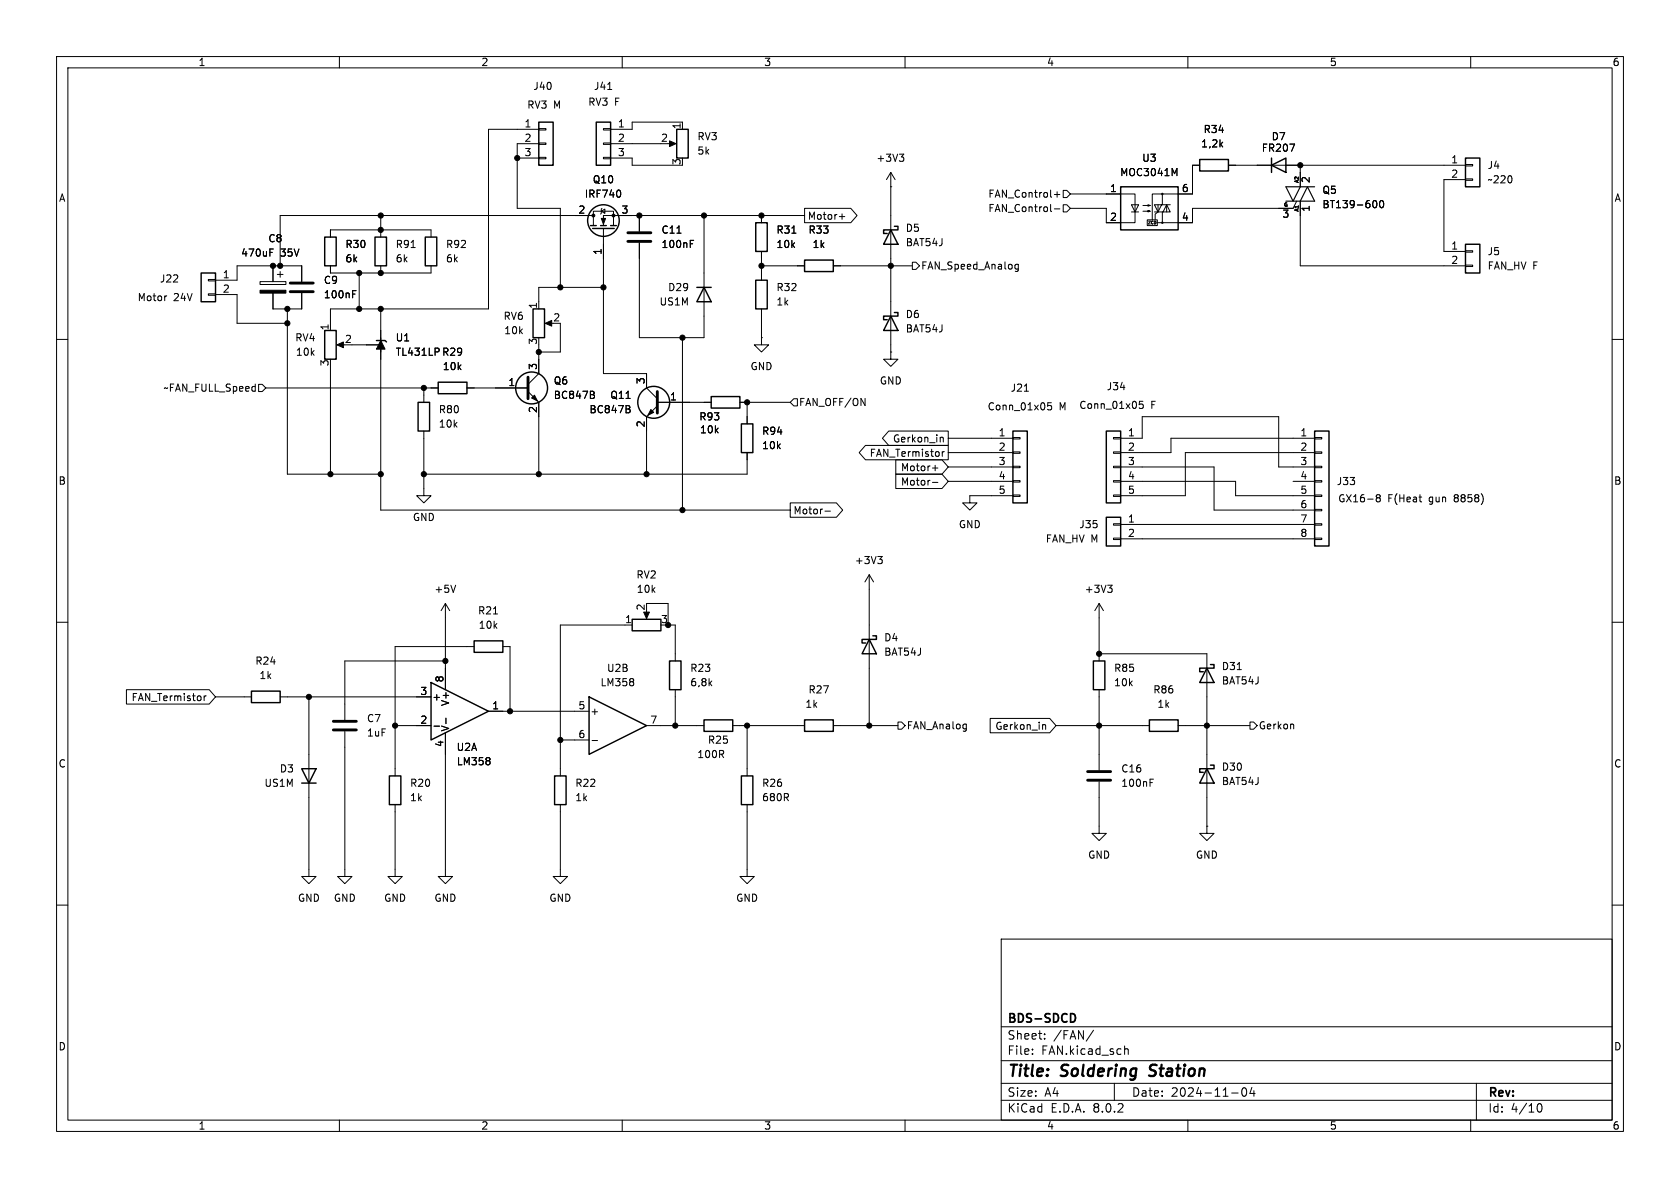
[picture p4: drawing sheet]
<svg xmlns="http://www.w3.org/2000/svg" width="297mm" height="210mm" viewBox="0 0 297 210" stroke-linecap="round" stroke-linejoin="round" font-family="sans-serif">
<g fill="none" stroke="#000" stroke-width=".18">
<path d="M10 10h277v190h-277zM12 12h273v186h-273zM60 10v2M107.4 15.8h.8M110 10v2M160 10v2M210 10v2M260 10v2M67.3 38.1v3.8M91.4 27.9h3.8M95.2 27.8h1.3v.3h-1.3zM95.2 25.3h1.3v.2h-1.3z"/>
<path d="M95.2 22.7h1.3v.3h-1.3zM95.2 25.4h-3.8v11.4h7.7v14M95.2 22.9h-8.8v31.7h-28v3.8M104.9 39.9v-2.6h3.6v2.6M104.9 38.1h-55.4v8.9M106.3 37.3l.6-.3v.7zM106.4 36.8l-.1 .2v.7l-.1 .1M106.7 27.8h1.2v.3h-1.2zM106.7 25.3h1.2v.2h-1.2zM106.7 22.7h1.2v.3h-1.2zM107.9 27.9h3.9v1.3h8.8M107.9 22.9h3.9v-1.3h8.8v1.3"/>
<path d="M107.9 25.4h8.9M109.6 33.7l.1 .4-.1 .6M113 38.1v2.8M118.1 25.4h1M124.5 38.1v21.6h-11.5v-16.8M134.6 38.1v1.3M142.2 38.1h-35.5v1.8M142.2 36.8h8.2l1.1 1.3-1.1 1.3h-8.2zM148.4 38.3h.9M148.9 37.8v1M157.5 33h.1M157.5 30.5v31.7"/>
<path d="M157.5 30.5l-.8 1.3M157.5 30.5l.7 1.3M159 27.2h.8l-.4 .5M159.5 27.7l.3 .3v.3l-.3 .2M186.4 34.4h1M186.4 36.9h1M186.9 33.9v1M188 33.7h.6l.6 .6-.6 .6h-.6zM188 36.2h.6l.6 .6-.6 .7h-.6zM189.2 34.3h11.5v5.1h-5.1v-2.6h-6.4M200 36.2h1.3l-.6 1.3zM200 37.5h1.3"/>
<path d="M202.1 37.3h1.2l-.4 .2v-.3l.4 .1M202.1 36.3h1.2l-.4 .1v-.2l.4 .1M202.8 38.9h1.8v1h-1.8zM204.1 37.5h2.8l-.7-1.3-.6 1.3M204.6 39.4h.9M204.7 36.2v1.3l-.5 .3v1.1M205.4 36.2l-.7 1.3-.6-1.3h2.8M205.5 34.3h-1.8v4.6M206.2 36.2v1.3M207.6 30.7l.5-.9v1.3M212.1 29.2h-1.3v5.1h-5.3v1.9M217.2 29.2h41.9"/>
<path d="M228 25.5h.9l-.6 1.2M229.2 35.6l-.6 1.2h-17.8v2.6h-5.3v-1.9M229.9 35.6v11.4h29.2M229.9 29.2v3.8M243 35.5a.68 .68 0 0 1 .4 .6 .68 .68 0 0 1-.4 .6M244 35.6l.2-.1a.68 .68 0 0 1 .4 .6 .68 .68 0 0 1-.4 .6l-.2-.1-.1-.4zM259.1 31.6h1.2v.3h-1.2zM259.1 29.1h1.2v.2h-1.2zM259.1 31.8h-3.8v12.7h3.8M10 60h2M29.4 52.3h.1M36.8 51.9h1.3v.3h-1.3z"/>
<path d="M36.8 49.4h1.3v.3h-1.3zM38.1 49.5h3.8v-2.5h11.4v2.8M38.1 52.1h3.8v5.1h8.9M46 49.8h4.5v.5h-4.5zM47.7 44.6h.4M47.7 44h.6M48.3 51.8v2.8h5v-2.8M48.3 47v2.8M49 48.5h1M49.5 48v1M50.8 54.6v29.2h16.5M58.4 41.9v-1.3h17.8v1.3"/>
<path d="M58.4 47v1.3h17.8v-1.3M62.3 52h.5M62.3 51.4h.6M63.5 48.3v6.3M67.3 59.7v2.5M67.3 54.6v35.6h72.4M67.3 47v1.3M72.7 43.8h.7M96.8 57.2h1M99.1 57.2v5h-3.9M106.7 40.4v25.6h7.6v2.6l1.9 1.9M106.7 50.8h-11.5v3.8"/>
<path d="M119.7 41.2h.7M120.6 59.7v30.5M122 43.1h.5M122 42.5h.6M134.6 59.7v1.3h1.3l-1.3 1.2-1.3-1.2h1.3M134.6 59.7h.1M134.6 47h7.6M134.6 44.5v5M134.6 54.6v5.1M140 41.2h.7M147.3 47h14M161.3 46.4h.6l.7 .6-.7 .6h-.6z"/>
<path d="M180 46.7v1.1l-.2 .2-.3-.1M180 46.8l-.3-.1-.3 .3 .1 .5h.5M259.1 46.9h1.2v.2h-1.2zM259.1 44.3h1.2v.3h-1.2zM285 60h2M45.7 67.9h.7l.6 .7-.6 .6h-.7zM47 68.6h30.5M58.4 64.8v19M59.9 61h1.1M62.2 61h5.1M74.9 76.2v11.4h1.3l-1.3 1.3-1.2-1.3h1.2M74.9 68.6v2.5"/>
<path d="M82.5 68.6h10.8M93.3 69.2l1.9 1.9v12.7M95.2 61v5l-1.9 1.9M104.8 69.8l.3 .2-.1 .3-.1 .1M104.9 69.2l.1 .2-.1 .3M111.1 72.3l.3 .2-.1 .3-.1 .2M111.2 71.8l.1 .1-.1 .3M116.2 71.8l-1.9 1.9v10.1M116.2 71.1h9.5M130.8 71.1h8.9M132.1 71.1v3.8M140.3 70.5h.7v1.3h-.7l-.6-.7z"/>
<path d="M152.2 70.4l.7 1.3v-1.3M153 78.7h14.6v2.6h-14.6l-1.1-1.3zM157.1 76.2h10.5v2.5h-10.5l-1.1-1.2zM157.5 62.2v1.3h1.2l-1.2 1.3-1.3-1.3h1.3M157.5 62.2h.1M166.4 77.3l.4 .2v.6M166.6 79.8v.9M166.9 79.8l-.3 .3M167.6 77.5h11.5M179.1 79.9h1.2v.2h-1.2zM179.1 77.3h1.2v.3h-1.2zM181.1 69.2h.7"/>
<path d="M185.9 71.2h-.6l-.1 .6 .2-.1h.4l.1 .2v.4l-.2 .2-.5-.2M196.8 79.9h1.3v.2h-1.3zM196.8 77.3h1.3v.3h-1.3zM198.1 77.5h3.8v-3.8h24.2v8.9h6.3M202.1 70.9h-.6l-.1 .6 .2-.1 .4 .1 .1 .2v.4l-.2 .1-.5-.1M232.4 79.9h1.3v.2h-1.3zM232.4 77.3h1.3v.3h-1.3zM232.4 77.5h-25.4v2.5h-8.9M132.1 80v3.8h-57.2M139.7 88.9h8.2l1.1 1.3-1.1 1.2h-8.2zM145.8 90.4h1M155.2 98.4h.8l-.5 .5"/>
<path d="M155.7 98.9l.3 .2v.3l-.3 .2M158.4 81.3h8.1l1.1 1.3-1.1 1.2h-8.1zM158.4 83.8h8.1l1.1 1.3-1.1 1.3h-8.1zM164.8 82.7h1M164.8 85.3h1M165.3 82.3v.9M167.6 80h11.5M167.6 82.6h11.5M167.6 85.1h11.5M179.1 87.5h1.2v.3h-1.2zM179.1 85h1.2v.2h-1.2zM179.1 82.4h1.2v.3h-1.2z"/>
<path d="M179.1 87.6h-7.7v1.3h1.3l-1.3 1.3-1.2-1.3h1.2M196.8 95.1h1.3v.3h-1.3zM196.8 92.6h1.3v.2h-1.3zM196.8 87.5h1.3v.3h-1.3zM196.8 85h1.3v.2h-1.3zM196.8 82.4h1.3v.3h-1.3zM198.1 82.6h16.5v7.6h17.8M198.1 85.1h20.3v2.5h14M198.1 92.7h34.3M198.1 95.3h34.3M228.6 85.1h3.8M232.4 95.1h1.3v.3h-1.3z"/>
<path d="M232.4 92.6h1.3v.2h-1.3zM232.4 90h1.3v.3h-1.3zM232.4 87.5h1.3v.3h-1.3zM232.4 85h1.3v.2h-1.3zM232.4 82.4h1.3v.3h-1.3zM232.4 80h-22.9v7.6h-11.4M243.5 88l-.2-.3 .2-.3h.3l.2 .3-.2 .3M243.5 88l-.2 .2 .1 .4 .1 .1h.4l.1-.2v-.3l-.2-.2M243.5 88h.3M250.9 87.9h.4M251.2 88.7h.1M10 110h2"/>
<path d="M78.7 106.7v15.2M78.7 116.8h-17.7v10.5M78.7 106.7l-.7 1.3M78.7 106.7l.8 1.3M80.6 103.4l-.5 1.3M83.8 114.3h-14v22.9M87.2 108.5h.8M88.9 114.3h1.3v11.4M111.8 110.5h-12.7v26.7M114.3 108v1M114.3 106.7h3.8v3.8h1.3v6.3M153.7 101.6l-.8 1.3"/>
<path d="M153.7 101.6v26.7M153.7 101.6l.7 1.3M194.3 115.6h19.1v30.5M194.3 106.7v10.1M194.3 106.7l-.8 1.3M194.3 106.7l.8 1.3M195.8 103.4h.8l-.4 .5M196.4 103.9l.2 .3v.3l-.2 .2M218.7 118.4h.8M285 110h2M22.3 121.9h14.7l1.1 1.3-1.1 1.3h-14.7zM36.1 123v.9"/>
<path d="M36.5 123l-.4 .3M38.1 123.2h6.3M49.5 123.2h26.7M54.6 123.2v31.7h1.3l-1.3 1.3-1.3-1.3h1.3M61 129.3v25.6h1.2l-1.2 1.3-1.3-1.3h1.3M69.8 128.3h6.4M76.7 128.4h1M78.7 129.5v25.4h1.3l-1.3 1.3-1.2-1.3h1.2M78.8 127v.9M86.4 125.7h17.7M86.6 134.1v.3M86.6 134.6v.5"/>
<path d="M99.1 130.8h5M104.7 130.9h.9M112 120.1v.3M112 120.6v.5M114.3 128.3h10.2M119.4 121.9v6.4M129.5 128.3h12.7M132.1 128.3v8.9M147.3 128.3h11.4M158.7 127.6h.7l.6 .7-.6 .6h-.7zM170.7 128l.1 .1M170.8 128v1l-.1 .2"/>
<path d="M170.8 128.8h-.1M175.1 127h10.5l1.1 1.3-1.1 1.2h-10.5zM184.5 128.1l.4 .2v.6M186.7 128.3h16.5M194.3 138.2v9.1h1.3l-1.3 1.3-1.3-1.3h1.3M194.3 121.9v14.2M203.3 138.3h.4M203.3 137.7h.6M208.3 128.3h12.7M221 127.6h.6l.6 .7-.6 .6h-.6zM10 160h2M69.8 142.2v12.7h1.3l-1.3 1.3-1.2-1.3h1.2"/>
<path d="M99.1 142.2v12.7h1.2l-1.2 1.3-1.3-1.3h1.3M132.1 142.2v12.7h1.2l-1.2 1.3-1.3-1.3h1.3M213.4 146.1v1.2h1.2l-1.2 1.3-1.3-1.3h1.3M213.4 146.1h.1M285 160h2M177 166h108v32h-108zM60 198v2M110 198v2M160 198v2M177 194.5h108M177 191.5h108M177 187.5h108"/>
<path d="M177 181.5h108M182.5 186.3v.1M182.5 185.5v.1M184.7 183.6v.1M184.7 182.8v.1M193.3 182.1l-1.3 2M197 191.5v3M198.8 184.9v1.5M198.8 185.5l.2-.1 .4 .1 .1 .9M210 198v2M217.7 193.2h1.2M219.7 192.4l.2-.1a.81 .81 0 0 1 .6 .6 .81 .81 0 0 1-.3 .8l-.2 .1a.81 .81 0 0 1-.3-1.4z"/>
<path d="M221.3 192.2l-.3 1.1h.9M221.7 192.8v1M260 198v2M261 191.5v6.5M271.7 195.7l.2-.5 .2-.1a.8 .8 0 0 1 .5 .7 .8 .8 0 0 1-.5 .8l-.2-.1-.2-.5"/>
<circle cx="205.5" cy="34.3" r=".13"/>
<circle cx="205.5" cy="39.4" r=".13"/>
</g>
<path d="M203.1 190.1l.3 .1M203.4 188.4l-.1 .2 .1 .4" fill="none" stroke="#000" stroke-width=".4"/>
<path d="M189.6 179.2a.81 .81 0 0 1 .5 .7 .81 .81 0 0 1-.5 .8" fill="none" stroke="#000" stroke-width=".3"/>
<g fill="none" stroke="#000" stroke-width=".25">
<path d="M95.2 21.6h2.6v7.6h-2.6zM104.4 39.9h1M105.4 21.6h2.5v7.6h-2.5zM106.2 39.9h1M107.9 39.9h1.1M119.6 22.9h2.1v5h-2.1zM133.6 39.4h2v5.1h-2zM198.1 33h10.2v7.6h-10.2zM212.1 28.2h5.1v2h-5.1zM224.8 29.2l2.5-1.3v2.6zM224.8 27.9v2.6M259.1 27.9h2.5v5.1h-2.5z"/>
<path d="M35.6 48.3h2.5v5h-2.5zM57.4 41.9h2v5.1h-2zM57.4 58.4h2v5.1h-2zM66.3 41.9h2v5.1h-2zM75.2 41.9h2v5.1h-2zM94.2 54.6h2.1v5.1h-2.1zM104.8 40.4h3.8M123.2 50.8h2.5M124.5 50.8l1.2 2.5h-2.5zM133.6 49.5h2v5.1h-2zM142.2 46h5.1v2h-5.1zM157.5 40.6l1.2 2.6h-2.5z"/>
<path d="M157.5 55.9l1.2 2.5h-2.5zM158.1 40h.6v.6h-2.5v.7h.6M158.1 55.2h.6v.7h-2.5v.6h.6M259.1 43.2h2.5v5.1h-2.5zM66.5 60.2h1.6l.2 .3M73.9 71.1h2v5.1h-2zM77.5 67.6h5v2h-5zM125.7 70.1h5.1v2h-5.1zM131.1 74.9h2v5.1h-2zM179.1 76.2h2.5v12.7h-2.5zM195.6 76.2h2.5v12.7h-2.5zM232.4 76.2h2.5v20.3h-2.5z"/>
<path d="M195.6 91.4h2.5v5.1h-2.5zM83.8 113.3h5.1v2h-5.1zM111.8 109.5h5v2h-5zM118.4 116.8h2v5.1h-2zM153.7 113l1.2 2.6h-2.5zM154.3 112.4h.6v.6h-2.5v.7h.6M193.3 116.8h2v5.1h-2zM213.4 118.1l1.2 2.6h-2.5zM214 117.5h.6v.6h-2.5v.6h.6M44.4 122.2h5.1v2h-5.1zM53.3 135.9h2.6l-1.3 2.5zM53.3 138.4h2.6"/>
<path d="M68.8 137.2h2.1v5h-2.1zM76.2 120.7l10.2 5-10.2 5.1zM98 137.2h2.1v5h-2.1zM104.1 123.2l10.2 5.1-10.2 5.1zM124.5 127.3h5v2h-5zM131.1 137.2h2v5h-2zM142.2 127.3h5.1v2h-5.1zM203.2 127.3h5.1v2h-5.1zM213.4 135.9l1.2 2.5h-2.5zM214 135.3h.6v.6h-2.5v.6h.6"/>
<circle cx="106.7" cy="39" r="2.79"/>
<circle cx="94" cy="68.6" r="2.82"/>
<circle cx="115.6" cy="71.1" r="2.82"/>
</g>
<g fill="#000" stroke="#000" stroke-width=".18">
<path d="M106.3 38.6h.8l-.4 1zM118.4 24.9l1.1 .5-1.1 .5zM46 51.3h4.5v.5h-4.5zM96.4 57.2l1.1-.6v1.1zM59.6 61l1.1-.5v1zM67.3 60.2l.8 1.5h-1.6zM94 70.4l.5-.5 .5 1zM115.1 72.4l.5 .5-1 .5zM113.8 108.2h1l-.5 1.1z"/>
<circle cx="67.3" cy="38.1" r=".46"/>
<circle cx="91.4" cy="27.9" r=".46"/>
<circle cx="104.9" cy="38.1" r=".25"/>
<circle cx="108.5" cy="38.1" r=".25"/>
<circle cx="113" cy="38.1" r=".46"/>
<circle cx="124.5" cy="38.1" r=".46"/>
<circle cx="134.6" cy="38.1" r=".46"/>
<circle cx="229.9" cy="29.2" r=".46"/>
<circle cx="48.3" cy="47" r=".46"/>
<circle cx="49.5" cy="47" r=".46"/>
<circle cx="50.8" cy="54.6" r=".46"/>
<circle cx="50.8" cy="57.2" r=".46"/>
<circle cx="63.5" cy="54.6" r=".46"/>
<circle cx="63.5" cy="48.3" r=".46"/>
<circle cx="67.3" cy="40.6" r=".46"/>
<circle cx="67.3" cy="54.6" r=".46"/>
<circle cx="67.3" cy="48.3" r=".46"/>
<circle cx="99.1" cy="50.8" r=".46"/>
<circle cx="106.7" cy="50.8" r=".46"/>
<circle cx="120.6" cy="59.7" r=".46"/>
<circle cx="134.6" cy="47" r=".46"/>
<circle cx="157.5" cy="47" r=".46"/>
<circle cx="74.9" cy="68.6" r=".46"/>
<circle cx="95.2" cy="62.2" r=".46"/>
<circle cx="132.1" cy="71.1" r=".46"/>
<circle cx="58.4" cy="83.8" r=".46"/>
<circle cx="67.3" cy="83.8" r=".46"/>
<circle cx="74.9" cy="83.8" r=".46"/>
<circle cx="95.2" cy="83.8" r=".46"/>
<circle cx="114.3" cy="83.8" r=".46"/>
<circle cx="120.6" cy="90.2" r=".46"/>
<circle cx="78.7" cy="116.8" r=".46"/>
<circle cx="118.1" cy="110.5" r=".46"/>
<circle cx="194.3" cy="115.6" r=".46"/>
<circle cx="54.6" cy="123.2" r=".46"/>
<circle cx="69.8" cy="128.3" r=".46"/>
<circle cx="90.2" cy="125.7" r=".46"/>
<circle cx="99.1" cy="130.8" r=".46"/>
<circle cx="119.4" cy="128.3" r=".46"/>
<circle cx="132.1" cy="128.3" r=".46"/>
<circle cx="153.7" cy="128.3" r=".46"/>
<circle cx="194.3" cy="128.3" r=".46"/>
<circle cx="213.4" cy="128.3" r=".46"/>
</g>
<path d="M51.3 51.6h4.1M51.3 50h4.1M111 42.7h4.1M111 41.1h4.1M93.3 66.7v3.8M116.2 69.2v3.8M58.9 129h4.1M58.9 127.5h4.1M192.3 137.9h4M192.3 136.4h4" fill="none" stroke="#000" stroke-width=".51"/>
<path d="M227.3 35.6h5.1l-1.3-2.6-1.2 2.6M229.9 33l-1.3 2.6-1.3-2.6h5.1" fill="none" stroke="#000" stroke-width=".2"/>
<g font-size="2.8">
<text x="178" y="190.9">Title:</text>
<text x="187.7" y="190.9">Soldering</text>
<text x="204.1" y="190.9">Station</text>
</g>
<g font-size="2.1">
<text x="178" y="184">Sheet:</text>
<text x="178" y="181.2">BDS-SDCD</text>
<text x="186.2" y="184">/FAN/</text>
<text x="178" y="186.7">File:</text>
<text x="184.1" y="186.7">FAN.kicad_sch</text>
<text x="178" y="196.9">KiCad</text>
<text x="178" y="194.1">Size:</text>
<text x="184.7" y="194.1">A4</text>
<text x="185.7" y="196.9">E.D.A.</text>
<text x="193.3" y="196.9">8.0.2</text>
<text x="200" y="194.1">Date:</text>
<text x="207" y="194.1">2024-11-04</text>
<text x="263" y="194.3">Rev:</text>
<text x="263" y="196.9">Id:</text>
<text x="267.1" y="196.9">4/10</text>
</g>
<g font-size="1.8">
<text x="35" y="11.9">1</text>
<text x="85" y="11.9">2</text>
<text x="135" y="11.9">3</text>
<text x="185" y="11.9">4</text>
<text x="235" y="11.9">5</text>
<text x="285" y="11.9">6</text>
<text x="94.2" y="16.1">J40</text>
<text x="104.9" y="16.1">J41</text>
<text x="92.6" y="22.6">1</text>
<text x="93.1" y="19.4">RV3</text>
<text x="97.9" y="19.4">M</text>
<text x="103.9" y="18.9">RV3</text>
<text x="108.6" y="18.9">F</text>
<text x="109.1" y="22.6">1</text>
<text x="120.4" y="22.9" transform="rotate(-90 120.4 22.9)">1</text>
<text x="212.7" y="23.7">R34</text>
<text x="92.6" y="25.1">2</text>
<text x="92.6" y="27.7">3</text>
<text x="109.1" y="25.1">2</text>
<text x="109.1" y="27.7">3</text>
<text x="116.8" y="25.1">2</text>
<text x="120.4" y="29.3" transform="rotate(-90 120.4 29.3)">3</text>
<text x="123.2" y="25">RV3</text>
<text x="123.2" y="27.5">5k</text>
<text x="154.8" y="28.8">+3V3</text>
<text x="201.8" y="28.8">U3</text>
<text x="212.2" y="26.3">1,2k</text>
<text x="223" y="27">FR207</text>
<text x="224.7" y="25">D7</text>
<text x="256.5" y="29">1</text>
<text x="10.3" y="35.9">A</text>
<text x="103.3" y="35.2">IRF740</text>
<text x="104.7" y="32.6">Q10</text>
<text x="174.6" y="35.2">FAN_Control+</text>
<text x="196.1" y="34">1</text>
<text x="197.9" y="31.3">MOC3041M</text>
<text x="208.8" y="34">6</text>
<text x="231.9" y="32.5" transform="rotate(-90 231.9 32.5)">2</text>
<text x="233.7" y="34.5">Q5</text>
<text x="256.5" y="31.5">2</text>
<text x="262.9" y="30.1">J4</text>
<text x="262.9" y="32.6">~220</text>
<text x="285.3" y="35.9">A</text>
<text x="102.2" y="37.8">2</text>
<text x="109.8" y="37.8">3</text>
<text x="116.8" y="41.5">C11</text>
<text x="137.2" y="41.5">R31</text>
<text x="142.7" y="39.1">Motor+</text>
<text x="142.8" y="41.5">R33</text>
<text x="160" y="41.2">D5</text>
<text x="174.6" y="37.7">FAN_Control-</text>
<text x="196.1" y="39.1">2</text>
<text x="208.8" y="39.1">4</text>
<text x="226.6" y="38.8">3</text>
<text x="231.9" y="37.5" transform="rotate(-90 231.9 37.5)">1</text>
<text x="233.7" y="37">BT139-600</text>
<text x="42.5" y="45.6">470uF</text>
<text x="47.3" y="43">C8</text>
<text x="49.6" y="45.6">35V</text>
<text x="61" y="44">R30</text>
<text x="61" y="46.6">6k</text>
<text x="69.9" y="44">R91</text>
<text x="69.9" y="46.6">6k</text>
<text x="78.7" y="44">R92</text>
<text x="78.7" y="46.6">6k</text>
<text x="106.4" y="45.2" transform="rotate(-90 106.4 45.2)">1</text>
<text x="116.8" y="44">100nF</text>
<text x="137.2" y="44">10k</text>
<text x="143.6" y="44">1k</text>
<text x="160" y="43.7">BAT54J</text>
<text x="162.8" y="47.9">FAN_Speed_Analog</text>
<text x="256.5" y="44.2">1</text>
<text x="256.5" y="46.7">2</text>
<text x="262.9" y="45.3">J5</text>
<text x="262.9" y="47.9">FAN_HV F</text>
<text x="24.2" y="53.4">Motor</text>
<text x="28.2" y="50.1">J22</text>
<text x="30.7" y="53.4">24V</text>
<text x="39.3" y="49.3">1</text>
<text x="39.3" y="51.8">2</text>
<text x="57.2" y="50.4">C9</text>
<text x="57.2" y="52.9">100nF</text>
<text x="118" y="51.7">D29</text>
<text x="137.2" y="51.7">R32</text>
<text x="58.2" y="58.5" transform="rotate(-90 58.2 58.5)">1</text>
<text x="88.9" y="56.7">RV6</text>
<text x="89.1" y="59.3">10k</text>
<text x="95" y="54.7" transform="rotate(-90 95 54.7)">1</text>
<text x="97.7" y="56.9">2</text>
<text x="116.5" y="54.2">US1M</text>
<text x="137.2" y="54.2">1k</text>
<text x="160" y="56.4">D6</text>
<text x="160" y="59">BAT54J</text>
<text x="52.1" y="60.6">RV4</text>
<text x="52.2" y="63.1">10k</text>
<text x="58.2" y="64.8" transform="rotate(-90 58.2 64.8)">3</text>
<text x="60.9" y="60.7">2</text>
<text x="69.9" y="63.1">TL431LP R29</text>
<text x="69.9" y="60.6">U1</text>
<text x="78.2" y="65.6">10k</text>
<text x="95" y="65.5" transform="rotate(-90 95 65.5)">3</text>
<text x="95" y="61" transform="rotate(-90 95 61)">3</text>
<text x="132.6" y="65.6">GND</text>
<text x="28.8" y="69.4">~FAN_FULL_Speed</text>
<text x="89.8" y="68.3">1</text>
<text x="97.8" y="70.7">BC847B</text>
<text x="97.8" y="68.2">Q6</text>
<text x="107.8" y="70.7">Q11</text>
<text x="114" y="68" transform="rotate(-90 114 68)">3</text>
<text x="118.4" y="70.9">1</text>
<text x="141.2" y="72">FAN_OFF/ON</text>
<text x="155.4" y="68.2">GND</text>
<text x="178.6" y="69.4">J21</text>
<text x="195.6" y="69.2">J34</text>
<text x="77.5" y="75.8">10k</text>
<text x="77.5" y="73.3">R80</text>
<text x="95" y="73.1" transform="rotate(-90 95 73.1)">2</text>
<text x="104.1" y="73.3">BC847B</text>
<text x="114" y="75.6" transform="rotate(-90 114 75.6)">2</text>
<text x="123.5" y="74.5">R93</text>
<text x="123.7" y="76.8">10k</text>
<text x="134.6" y="77.1">R94</text>
<text x="174.5" y="72.7">Conn_01x05</text>
<text x="176.5" y="77.2">1</text>
<text x="187.2" y="72.7">M</text>
<text x="190.7" y="72.5">Conn_01x05</text>
<text x="199.3" y="77.2">1</text>
<text x="203.4" y="72.5">F</text>
<text x="229.8" y="77.2">1</text>
<text x="134.6" y="79.6">10k</text>
<text x="153.7" y="81">FAN_Termistor</text>
<text x="157.8" y="78.4">Gerkon_in</text>
<text x="159.2" y="83.5">Motor+</text>
<text x="176.5" y="79.8">2</text>
<text x="176.5" y="82.3">3</text>
<text x="199.3" y="79.8">2</text>
<text x="199.3" y="82.3">3</text>
<text x="229.8" y="79.8">2</text>
<text x="229.8" y="82.3">3</text>
<text x="10.3" y="85.9">B</text>
<text x="159.2" y="86">Motor-</text>
<text x="176.5" y="84.8">4</text>
<text x="176.5" y="87.4">5</text>
<text x="199.3" y="84.8">4</text>
<text x="199.3" y="87.4">5</text>
<text x="229.8" y="84.8">4</text>
<text x="229.8" y="87.4">5</text>
<text x="229.8" y="89.9">6</text>
<text x="236.2" y="86">J33</text>
<text x="236.5" y="89">GX16-8</text>
<text x="245.3" y="89">F(Heat</text>
<text x="252.7" y="89">gun</text>
<text x="257.3" y="89">8858)</text>
<text x="285.3" y="85.9">B</text>
<text x="72.9" y="92.3">GND</text>
<text x="140.2" y="91.1">Motor-</text>
<text x="169.4" y="93.6">GND</text>
<text x="190.7" y="93.6">J35</text>
<text x="199.3" y="92.5">1</text>
<text x="199.3" y="95">2</text>
<text x="229.8" y="92.5">7</text>
<text x="229.8" y="95">8</text>
<text x="151" y="99.9">+3V3</text>
<text x="184.8" y="96.1">FAN_HV M</text>
<text x="76.7" y="105">+5V</text>
<text x="112.4" y="102.5">RV2</text>
<text x="112.5" y="105">10k</text>
<text x="191.7" y="105">+3V3</text>
<text x="84.4" y="108.8">R21</text>
<text x="84.5" y="111.4">10k</text>
<text x="110.4" y="110.2">1</text>
<text x="114" y="108" transform="rotate(-90 114 108)">2</text>
<text x="116.8" y="110.2">3</text>
<text x="156.2" y="113.6">D4</text>
<text x="45" y="117.7">R24</text>
<text x="107.2" y="119">U2B</text>
<text x="121.9" y="119">R23</text>
<text x="156.2" y="116.1">BAT54J</text>
<text x="196.9" y="119">R85</text>
<text x="215.9" y="118.7">D31</text>
<text x="23.2" y="124.1">FAN_Termistor</text>
<text x="45.8" y="120.2">1k</text>
<text x="74.2" y="122.9">3</text>
<text x="76.3" y="124.1">+</text>
<text x="78.5" y="120.7" transform="rotate(-90 78.5 120.7)">8</text>
<text x="79.6" y="124.9" transform="rotate(-90 79.6 124.9)">V+</text>
<text x="86.9" y="125.5">1</text>
<text x="102.2" y="125.5">5</text>
<text x="106.1" y="121.5">LM358</text>
<text x="121.9" y="121.5">6,8k</text>
<text x="142.3" y="125.3">1k</text>
<text x="142.8" y="122.8">R27</text>
<text x="196.9" y="121.5">10k</text>
<text x="203.8" y="122.8">R86</text>
<text x="204.5" y="125.3">1k</text>
<text x="215.9" y="121.2">BAT54J</text>
<text x="64.8" y="127.9">C7</text>
<text x="64.8" y="130.4">1uF</text>
<text x="74.2" y="128">2</text>
<text x="79.6" y="129.4" transform="rotate(-90 79.6 129.4)">V-</text>
<text x="102.2" y="130.6">6</text>
<text x="104.3" y="126.6">+</text>
<text x="114.9" y="128">7</text>
<text x="125.1" y="131.7">R25</text>
<text x="160.2" y="129.1">FAN_Analog</text>
<text x="175.9" y="129.2">Gerkon_in</text>
<text x="222.4" y="129.1">Gerkon</text>
<text x="10.3" y="135.9">C</text>
<text x="49.4" y="136.8">D3</text>
<text x="78.5" y="132.2" transform="rotate(-90 78.5 132.2)">4</text>
<text x="80.6" y="132.9">U2A</text>
<text x="80.7" y="135.5">LM358</text>
<text x="123.2" y="134.2">100R</text>
<text x="198.1" y="136.8">C16</text>
<text x="215.9" y="136.4">D30</text>
<text x="285.3" y="135.9">C</text>
<text x="46.7" y="139.3">US1M</text>
<text x="72.4" y="139.3">R20</text>
<text x="72.4" y="141.8">1k</text>
<text x="101.6" y="139.3">R22</text>
<text x="101.6" y="141.8">1k</text>
<text x="134.6" y="141.8">680R</text>
<text x="134.6" y="139.3">R26</text>
<text x="198.1" y="139.3">100nF</text>
<text x="215.9" y="139">BAT54J</text>
<text x="192.3" y="152">GND</text>
<text x="211.3" y="152">GND</text>
<text x="52.6" y="159.6">GND</text>
<text x="58.9" y="159.6">GND</text>
<text x="67.8" y="159.6">GND</text>
<text x="76.7" y="159.6">GND</text>
<text x="97" y="159.6">GND</text>
<text x="130" y="159.6">GND</text>
<text x="10.3" y="185.9">D</text>
<text x="285.3" y="185.9">D</text>
<text x="35" y="199.9">1</text>
<text x="85" y="199.9">2</text>
<text x="135" y="199.9">3</text>
<text x="185" y="199.9">4</text>
<text x="235" y="199.9">5</text>
<text x="285" y="199.9">6</text>
</g>
<g font-size=".9">
<text x="229.6" y="32.5" transform="rotate(-90 229.6 32.5)">A2</text>
<text x="226.8" y="36.6">G</text>
<text x="229.6" y="37.6" transform="rotate(-90 229.6 37.6)">A1</text>
</g>
<text font-size=".7" x="202.8" y="39.9">ZCD</text>
</svg>
